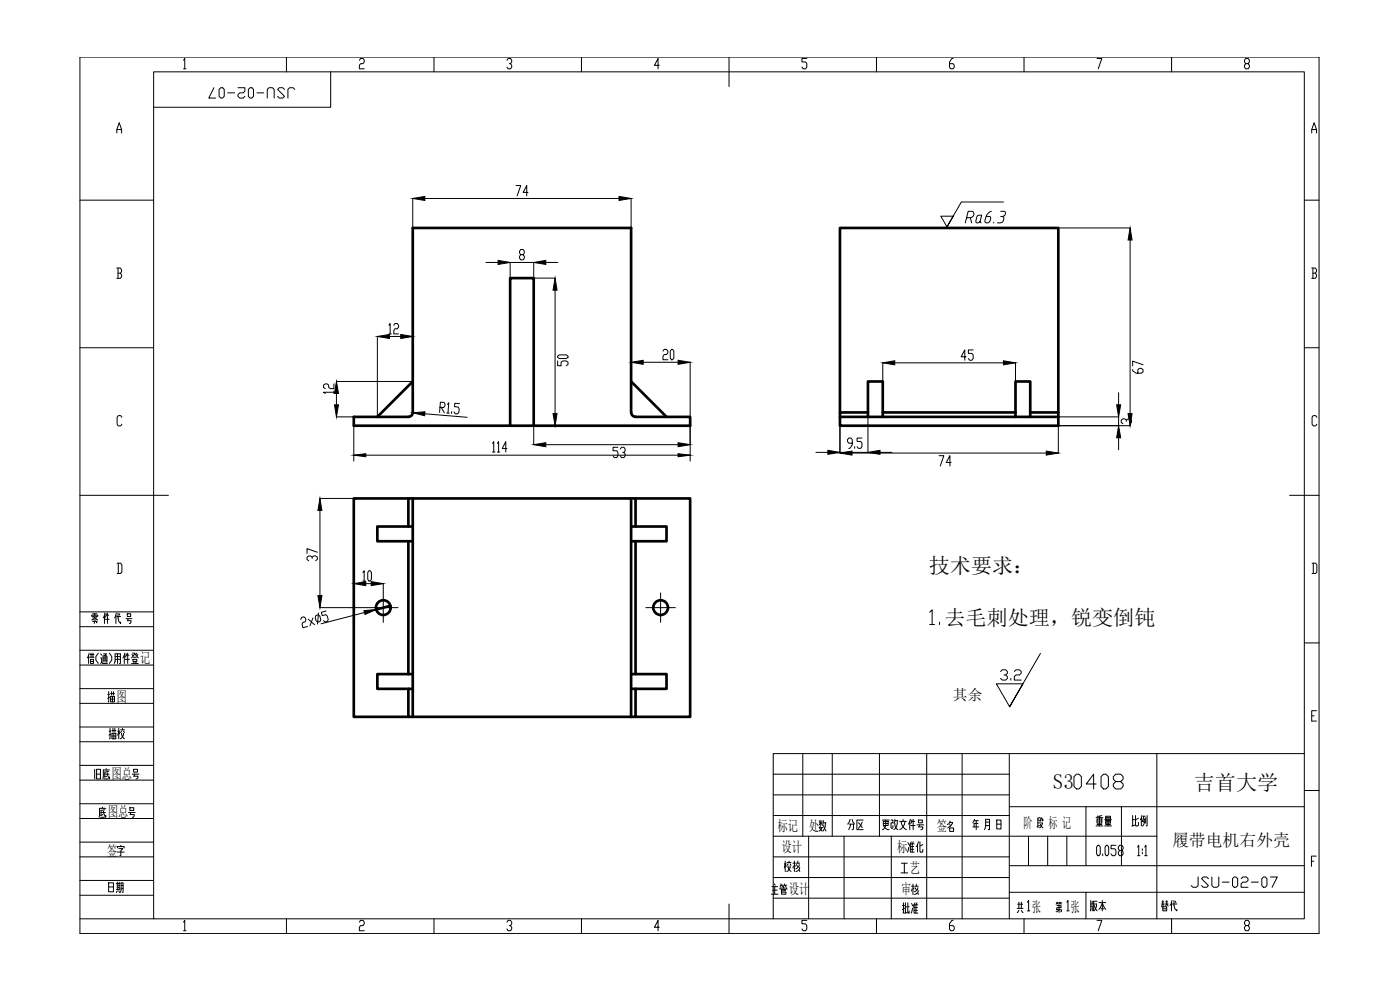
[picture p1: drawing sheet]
<svg xmlns="http://www.w3.org/2000/svg" width="420mm" height="297mm" viewBox="0 0 420 297" stroke-linecap="round" stroke-linejoin="round" font-family="sans-serif">
<!-- layer: 5 -->
<g fill="none" stroke="#000" stroke-width=".3">
<path d="M86 17.1v4.5M130.2 17.1v4.5M174.5 17.1v4.5M218.8 17.1v8.9M263 17.1v4.5M307.3 17.1v4.5M351.6 17.1v4.5M99.2 21.6v10.6h-53.1M24 60.1h22.1M391.4 60.1h4.5M24 104.3h22.1M391.4 104.3h4.5"/>
<path d="M24 148.6h26.6M387 148.6h8.9M391.4 192.9h4.5M391.4 226.1h-159.3v49.6M391.4 237.2h4.5M24 275.7h367.4v-254.1h-345.3v254.1M86 275.7v4.4M130.2 275.7v4.4M174.5 275.7v4.4M218.8 271.3v8.8M263 275.7v4.4M307.3 275.7v4.4"/>
<path d="M351.6 275.7v4.4"/>
</g>
<!-- layer: 9 -->
<path d="M24 17.1h371.9v263h-371.9z" fill="none" stroke="#000" stroke-width=".3"/>
<!-- layer: 10 -->
<g fill="none" stroke="#000" stroke-width=".3">
<path d="M55.1 18.1l.3-.5v3M107.9 18.1l.3-.5h.8l.3 .5v.5l-.3 .5h-.8l-.3 .5v1h1.4M152.1 18.1l.4-.5h.7l.4 .5v.5l-.4 .5h-.3M153.2 19.1l.4 .5v.5l-.4 .5h-.7l-.4-.5M197.9 19.6h-1.5l1.1-2v3M242.1 17.6h-1.4v1h1.1l.3 .5v1l-.3 .5h-.8l-.3-.5M286 17.6h-.3l-.7 1v1.5l.3 .5h.7l.4-.5v-.5l-.4-.5h-1M329.2 17.6h1.5l-1.1 3M373.9 19.1l-.4-.5v-.5l.4-.5h.7l.4 .5v.5l-.4 .5h-.7l-.4 .5v.5l.4 .5h.7l.4-.5v-.5l-.4-.5M35.1 39.9v-1l.7-2.1 .7 2.1v1M35.1 38.9h1.4M55.1 20.6h.7"/>
<path d="M393.7 39.9v-1l.7-2.1 .7 2.1v1M393.7 38.9h1.4M123.9 59.5v8.9M127.5 59.5h58.3M154.8 55.7h1.5l-1.1 3.1M158.5 57.7h-1.5l1.1-2v3.1M189.4 59.5v8.9M145.9 78.7h3.6M156.3 76.4l-.4-.5v-.5l.4-.5h.7l.4 .5v.5l-.4 .5h-.7l-.4 .5v.6l.4 .5h.7l.4-.5v-.6l-.4-.5M163.8 78.7h3.6M317.7 68.4h21.5M339.2 72v52.1"/>
<path d="M35.1 80.4h1l.4 .5v.6l-.4 .5M35.4 82h.7l.4 .5v.5l-.4 .5h-1M35.4 80.4v3.1M116.7 97.6l.4-.5v3.1M118.2 97.6l.3-.5h.8l.3 .5v.5l-.3 .5h-.8l-.3 .6v1h1.4M153.1 83.4v-4.7h7.1v4.7M160.2 83.4h6.4M166.6 87.1v37M393.7 80.4h1l.4 .5v.6l-.4 .5M394 82h.7l.4 .5v.5l-.4 .5h-1M394 80.4v3.1M100.2 117.7h-3.1l.5 .4"/>
<path d="M100.2 115.2v1.4h-1l-.6-.3v-.8l-.5-.3h-.5l-.5 .3v.8l.5 .3M100.2 117.3v.8M101 114.5h22.8M101 118.1v3.4M113.2 101v24M116.7 100.2h.7M116.9 101h3.4M123.9 101v13.4M167.4 108.3v1.4h1v-1l.5-.4h1l.6 .4v.7l-.6 .3M167.4 106.8l.5-.3h2l.6 .3v.4l-.6 .4h-2l-.5-.4zM189.4 108.7v15M193 108.7h10.5"/>
<path d="M199 105.4l.3-.6h.8l.3 .6v.5l-.3 .5h-.8l-.3 .5v1h1.4M201.5 104.8h.4l.3 .6v2l-.3 .5h-.4l-.3-.5v-2zM207.1 108.7v29.7M264.9 108.9v5.5M268.5 108.9h32.6M289.9 107h-1.5l1.1-2v3.1M292.1 105h-1.5v1h1.1l.4 .5v1.1l-.4 .5h-.7l-.4-.5M304.8 108.9v5.5M335.7 117.8v3.7M339.9 110.9v.3l1.1 .8h1.5l.5-.4v-.7l-.5-.4h-.5l-.5 .4v1.1M343 109.4l-3.1-1v1.4M36.6 125.2l-.4-.5h-.7l-.4 .5v2.1l.4 .5h.7l.4-.5"/>
<path d="M101 125.1h12.2M106.2 127.7v10.7M106.2 136.6h100.9M127.5 124.1l12.7 1.1M132 122.2l1.1 .1 .4-.5 .1-.5-.3-.6h-1.1l-.3 3M132.4 122.2l1 1.7M134.1 123.9l.7 .1M134.3 121.3l.4-.5-.3 3.1M135.6 123.5l-.1 .5M137.9 121.1l-1.4-.1-.1 1 1.1 .1 .3 .6-.1 1-.4 .5-.7-.1-.3-.5M147.8 133l.4-.5v3.1M147.8 135.6h.7"/>
<path d="M149.3 133l.3-.5v3.1M149.3 135.6h.7M152.2 134.6h-1.5l1.1-2.1v3.1M160.2 127.8v5.6M160.2 127.7h6.4M163.8 133.4h39.7M185.4 134.2h-1.4v1h1.1l.3 .5v1.1l-.3 .5h-.7l-.4-.5M186.2 134.7l.3-.5h.7l.4 .5v.5l-.4 .5h-.3M187.2 135.7l.4 .6v.5l-.4 .5h-.7l-.3-.5M244.9 135.7h3.6M252.1 127.8v8.1M255.7 135.9h58.3"/>
<path d="M255.8 133h-1.1l-.4-.6v-.5l.4-.5h.7l.4 .5v1.6l-.7 1h-.4M256.5 134v.5M258.7 131.4h-1.5v1h1.1l.4 .6v1l-.4 .5h-.7l-.4-.5M260.5 125.1v10.6h-8.4M264.1 135.7h3.6M281.8 136.7h1.5l-1.1 3.1M285.4 138.8h-1.4l1.1-2.1v3.1M317.6 127.8v8.1M317.7 127.7h21.5M317.7 125.1h18v2.6M335.7 131.3v3.6M338 126.4v-.4l-.5-.3h-.5l-.5 .3v.8l.5 .3"/>
<path d="M338 126l.6-.3h.5l.5 .3v.8l-.5 .3M395.2 125.2l-.3-.5h-.8l-.3 .5v2.1l.3 .5h.8l.3-.5M96 149.5h10.1M96 153.2v25.5M106.2 149.6v25.5M35.1 169h1.1l.4 .5v2.1l-.4 .5h-1.1M35.5 169v3.1M93.7 167.5v-.3l-.5-.4h-.5l-.6 .4v.7l.6 .3M93.7 167.2l.5-.4h.5l.5 .4v.7l-.5 .3M95.2 165.7l-3.1-1.1v1.5M108.9 171.8l.4-.6v3.1M108.9 174.3h.8"/>
<path d="M109.8 175.1h1.6M110.7 171.2h.4l.4 .6v2l-.4 .5h-.4l-.3-.5v-2zM115 175.1v7.2h-19M198.3 177.9v4.4h-4.5M393.8 169h1.1l.3 .5v2.1l-.3 .5h-1.1M394.1 169v3.1M24 199.5h22.1M24 195.1h22.1M24 188h22.1M24 183.6h22.1M26.6 196.6v2.5M26.7 196l-.5 1.4"/>
<path d="M26.9 197.2h1.3M27 196.4h1.2M27.2 197.8h.9v1.3h-.9zM27.2 198.4h.9M27.3 196v1.2M27.5 186l.6-.2 .3-.6 .4 .6 .5 .2M27.5 185v-.4h1.8v.4M27.8 186.4h1.3l-.2 .4M27.8 185.4h.3M27.8 185h.4M27.8 184.2h1.3M27.9 196v1.2"/>
<path d="M28.2 186h.5M28.3 186.4v.7M28.4 184.2v1M28.7 185h.4M28.8 185.4h.3M29.5 196l-.7 1v1l.7 1.1M30.2 197.4h.3v1.3l-.3 .4M30.2 196.2l.3 .4M30.5 198.7l.3 .4h1.4M30.9 198.7v-1.9h1.2l-.2 1.9M30.9 197.4h1.2M30.9 198h1.2"/>
<path d="M31.1 196.2h.8l-.4 .6v1.9M31.4 184.6v2.5M31.4 196.6l.1 .2M31.5 183.9l-.5 1.5M31.6 185.8h1.2M31.9 184.6l-.3 .6M31.9 184.2v.4h.7M32.2 183.9v3.2M32.8 196l.7 1v1l-.7 1.1M34.3 199.1l.3-.7v-2.2h1.5v2.9h-.2M34.6 197.8h1.5M34.6 197h1.5"/>
<path d="M34.8 184.6v2.5M34.9 183.9l-.5 1.5M35 185h1.2M35.3 196.2v2.9M35.4 183.9l.3 2.5 .5 .7v-.5M35.8 184.2l.1 .4M37.3 196.6v2.5M37.5 196l-.6 1.4M37.6 197.8h1.3M37.8 185.6h1.8M37.9 196.6l-.3 .6M37.9 196.2v.4h.8"/>
<path d="M38.2 184.2h1v.8h-1zM38.2 186.2h1.1l-.2 .9h-.3M38.3 196v3.1M38.4 185.6l-.1 .6M39.5 199.1h2M39.6 196.4l.3 .4M39.8 196h.7v.2l-1 1.2M39.9 197.8h1.2v.6h-1.2zM40.1 197.2h.8M40.2 198.4v.7M40.5 196.2l1 1.2M40.8 198.4v.7"/>
<path d="M41.1 196l-.3 .4M41.3 196.4l-.2 .4M90.3 185.9l.2-.6 .7-.2 .5 .4 .1 .5-.2 .6-.7 .1-.2 .6 .2 1 1.4-.3M92.5 185.8l1.9 1.6M93.9 185.4l-.9 2.4M94.8 184.7l.7-.2 .5 .4 .3 1-.3 .6-.7 .2-.4-.4-.3-1zM95.6 183.9l-.3 3.3M97.8 183.3l-1.4 .4 .3 1 1.1-.3 .4 .4 .3 1.1-.2 .5-.7 .2-.5-.4M109.4 183.8l-13 3.4M119.5 182.3h-4.5v4.4M202.7 182.3h-4.4v4.4M24 211h22.1"/>
<path d="M24 206.6h22.1M24 218.1h22.1M393.7 214.8h.7M395.1 213.2h-1.4v3.2h1.4M24 222.6h22.1M24 234.1h22.1M24 229.6h22.1M232.1 232.3h70.8M232.1 238.5h70.8M240.9 226.1v24.8M249.8 226.1v24.8M263.9 226.1v24.8"/>
<path d="M278.1 226.1v49.6M288.7 226.1v49.6M302.9 226.1v49.6M347.2 226.1v49.6M24 245.6h22.1M24 241.2h22.1M24 257.1h22.1M24 252.7h22.1M35.2 254.4v-.4h2.1v.4M35.2 255.7h2.1M35.7 254.6h1.1l-.5 .7v1.4h-.3M36.3 253.6v.4"/>
<path d="M232.1 257.1h70.8M232.1 244.7h70.8M232.1 250.9h115.1M242.7 250.9v24.8M245.9 246.9h.8M245.9 248.3h1M245.9 246.2l.1 .3M246.2 247.9l-.2 .6 .7 .9M246.3 246.2v1.5M246.6 247.3l-.3-.4-.4 .6M246.6 248.3l-.1 .6-.6 .5M246.7 246.2l-.1 .3"/>
<path d="M247.2 247.7l.7 1.7M247.2 246.9h.7M247.2 246.2l-.3 1.5M247.7 246.9l-.1 1.4-.6 1.1M253.3 250.9v24.8M267.5 250.9v24.8M285 246.8h.9v.2l-.6 .8-.9 .6M285 248.4h1.2v1.1h-1.2zM285 247.4l.3 .4M285.2 246.3l-.5 .9-.4 .2M292 248.1h1.8M292.3 246.2h1.3"/>
<path d="M292.5 245.8l-.5 1.1M293 246.2v2.7M293.5 247.1h-1.2v1M295.4 248.9l.4-1v-2.1h1.2v3.1h-.4M295.8 246.7h1.2M295.8 247.7h1.2M299.1 246h1.3v2.7h-1.3zM299.1 247.3h1.3M302.9 242h88.5M302.9 259.7h88.5M311.5 246.1h.5M311.5 246.9h.5"/>
<path d="M312 247.7l-.8 .2M312.1 245.3l-.6 .2v2.9M312.2 246.9h.7v.2l-.4 .8-.5 .5M312.2 247.3l.8 1.1M313 245.9v.4h-.3v-.8h-.3l-.3 1M325.9 242v17.7M329.5 253.6h.3l.4 .6v2l-.4 .5h-.3l-.4-.5v-2zM330.9 256.2v.5M332 253.6h.4l.3 .6v2l-.3 .5h-.4l-.4-.5v-2zM334.9 253.6h-1.5v1.1h1.1l.4 .5v1l-.4 .5h-.7l-.4-.5M336 255.2l-.4-.5v-.5l.4-.6h.7l.4 .6v.5l-.4 .5h-.7l-.4 .5v.5l.4 .5h.7l.4-.5v-.5l-.4-.5M336.6 242v17.7"/>
<path d="M341.4 254.2l.3-.6v3.1M341.4 256.7h.7M342.8 254.7v.5M342.8 255.7v.5M343.5 254.2l.4-.6v3.1M343.5 256.7h.8M393.6 258.4h.7M395 256.9h-1.4v3.1M24 264.2h22.1M24 268.6h22.1M55.1 276.7l.3-.6v3.2M55.1 279.3h.7"/>
<path d="M107.9 276.7l.3-.6h.8l.3 .6v.5l-.3 .5h-.8l-.3 .5v1.1h1.4M152.1 276.7l.4-.6h.7l.4 .6v.5l-.4 .5h-.3M153.2 277.7l.4 .5v.5l-.4 .6h-.7l-.4-.6M197.9 278.2h-1.5l1.1-2.1v3.2M231.5 268.3h2M231.6 266h1.8M231.8 267.1h1.4M232.1 263.3h70.8M232.1 269.5h70.8M232.4 265.2l.2 .4M232.5 266v2.3M234.1 266.9v-.4h2v.4"/>
<path d="M234.4 265.2l-.3 .8M234.4 265.6h.6M234.5 267.3h1.2v-.4h-1.2v1.4h1.3v-.6h-1.3M234.7 265.6l.1 .4M235.1 266.2v.3M235.4 265.2l-.3 .8M235.4 265.6h.7M235.7 265.6l.1 .4M242.1 276.1h-1.4v1.1h1.1l.3 .5v1l-.3 .6h-.8l-.3-.6M273.6 265.9h.7M273.7 266.7l-.1 .7M274 265.3v3.1"/>
<path d="M274.1 266.5l.2 .2M274.6 266.3l.4 .6M274.6 265.9h1M275 265.3v.6M275.4 266.3a1.21 1.21 0 0 1-1 1.3M275.6 267.2a1.14 1.14 0 0 1-1.2 1.2M286 276.1h-.3l-.7 1.1v1.5l.3 .6h.7l.4-.6v-.5l-.4-.5h-1M302.9 267.7h88.5M329.2 276.1h1.5l-1.1 3.2M373.9 277.7l-.4-.5v-.5l.4-.6h.7l.4 .6v.5l-.4 .5h-.7l-.4 .5v.5l.4 .6h.7l.4-.6v-.5l-.4-.5"/>
</g>
<!-- layer: SLD-0 -->
<path d="M308.7 250.9v8.8M314.4 250.9v8.8M320.2 250.9v8.8" fill="none" stroke="#000" stroke-width=".3"/>
<!-- layer: 0 -->
<g fill="none" stroke="#000" stroke-width=".8">
<path d="M123.9 114.5l-10.7 10.6M189.4 114.5l10.6 10.6M153.1 127.7v-44.3h7.1v44.3M189.4 123.7a1.36 1.36 0 0 0 1.3 1.4h16.4v2.6h-100.9v-2.6h16.4a1.32 1.32 0 0 0 1.3-1.4v-55.3h65.5v55.3M252.1 125.1h65.5v2.6h-65.5zM252.1 123.7v-55.3h65.5v55.3M260.5 125.1v-10.6h4.4v10.6M260.5 123.7h-8.4v1.4M264.9 123.7h39.9M304.8 125.1v-10.6h4.4v10.6M309.2 123.7h8.4v1.4M122.6 149.5h-16.4v65.6h16.4"/>
<path d="M123.9 149.5h65.5v65.6h-65.5zM123.9 158h-10.7v4.4h10.7M123.9 149.5h-1.3v8.5M189.4 158h10.6v4.4h-10.6M189.4 149.5h1.3v8.5M190.7 149.5h16.4v65.6h-16.4M122.6 162.4v39.9M190.7 162.4v39.9M122.6 206.7v8.4h1.3M123.9 202.3h-10.7v4.4h10.7M189.4 202.3h10.6v4.4h-10.6M190.7 206.7v8.4h-1.3"/>
<circle cx="115" cy="182.3" r="2.21"/>
<circle cx="198.3" cy="182.3" r="2.21"/>
</g>
<!-- layer: 10 -->
<g fill="#000" stroke="#000" stroke-width=".3">
<path d="M123.9 59.5l3.6-.6v1.2zM185.8 58.9l3.6 .6-3.6 .6zM149.5 78.1l3.6 .6-3.6 .6zM160.2 78.7l3.6-.6v1.2zM339.2 68.4l.6 3.6h-1.3zM166.6 83.4l.6 3.7h-1.2zM101 114.5l.6 3.6h-1.2zM113.2 101l3.7-.6v1.2zM120.3 100.4l3.6 .6-3.6 .6zM189.4 108.7l3.6-.6v1.2zM203.5 108.1l3.6 .6-3.6 .6zM264.9 108.9l3.6-.6v1.2z"/>
<path d="M301.1 108.3l3.7 .6-3.7 .6zM100.4 121.5h1.2l-.6 3.6zM106.2 136.6l3.6-.5v.9zM123.9 123.9l3.6-.3-.1 1.1zM160.2 133.4l3.6-.6v1.2zM166 124.1h1.2l-.6 3.6zM203.5 132.8l3.6 .6-3.6 .6zM203.5 136.1l3.6 .5-3.6 .4zM248.5 135.1l3.6 .6-3.6 .6zM252.1 135.9l3.6-.6v1.3zM260.5 135.7l3.6-.6v1.2zM314 135.3l3.6 .6-3.6 .7z"/>
<path d="M335.1 121.5h1.2l-.6 3.6zM335.7 127.7l.6 3.6h-1.2zM338.5 124.1h1.3l-.6 3.6zM96 149.5l.6 3.7h-1.2zM95.4 178.7h1.2l-.6 3.6zM106.2 175.1l3.6-.6v1.2zM111.4 174.5l3.6 .6-3.6 .6zM109.2 183.2l3.7-.3-3.4 1.5z"/>
</g>
<path d="M117.2 181.8l-4.3 1.1" fill="none" stroke="#000" stroke-width=".8"/>
<!-- layer: 0 -->
<path d="M279 183.7l.7-.7v4.4M279 187.4h1.5M282 186.7v.7" fill="none" stroke="#000" stroke-width=".3"/>
<path d="M301.1 60.6h-12.6l-4.3 7.5 1.9-3.2h-3.8l1.9 3.2M312.3 196l-9.3 16.1 4-6.9h-8l4 6.9" fill="none" stroke="#000" stroke-width=".3"/>
<text font-size="7.9" x="321" y="237.8">0408</text>
<text font-size="7.1" x="288.6" y="68.1">Ra6.3</text>
<g font-size="6.6">
<text x="61.4" y="30.7">JSU-02-07</text>
<text x="299.2" y="205.3">3.2</text>
<text x="31.4" y="223">描校</text>
<text x="27.2" y="234.9">旧底图总号号</text>
<text x="28.6" y="246.6">底图总号号</text>
<text x="253.3" y="250.1">分区</text>
<text x="263.5" y="250.1">更改文件号</text>
<text x="327.7" y="249.1">重量</text>
<text x="338.3" y="249.1">比例</text>
<text x="270.9" y="256.8">准化</text>
<text x="234.2" y="262.8">校核</text>
<text x="31.4" y="269.2">日期</text>
<text x="356.3" y="267.4">JSU-02-07</text>
<text x="269.5" y="275.2">批准</text>
<text x="326" y="274.5">版本</text>
<text x="347.5" y="274.5">替代</text>
</g>
<g font-size="6.3">
<text x="278.8" y="171.8">技术要求：</text>
<text x="283.4" y="187.4">去毛刺处理，锐变倒钝</text>
<text x="316" y="236.7">S3</text>
<text x="358.3" y="237.1">吉首大学</text>
</g>
<g font-size="5.3">
<text x="35.3" y="211.7" transform="rotate(-90 35.3 211.7)">描图</text>
<text x="273.4" y="263.2" transform="rotate(-90 273.4 263.2)">工艺</text>
</g>
<text font-size="5.1" x="351.7" y="254">履带电机右外壳</text>
<g font-size="4.9">
<text x="308" y="275.2" transform="rotate(-90 308 275.2)">共 张</text>
<text x="319.6" y="275.2" transform="rotate(-90 319.6 275.2)">第 张</text>
</g>
<g font-size="4.4">
<text x="42.1" y="199.1">记</text>
<text x="286" y="210">其余</text>
<text x="34.9" y="210.6">图</text>
<text x="33.5" y="233.7">图总</text>
<text x="32.3" y="245.2">图总</text>
<text x="233.3" y="249.5">标记</text>
<text x="242.8" y="249.4">处</text>
<text x="281.2" y="249.5">签</text>
<text x="307.1" y="248.4">阶</text>
<text x="314.6" y="248.4">标 记</text>
<text x="32.1" y="256.7">签</text>
<text x="234.6" y="255.6">设计</text>
<text x="269.2" y="255.7">标</text>
<text x="273" y="261.9">艺</text>
<text x="236.7" y="268.3">设计</text>
<text x="270.5" y="268.4">审</text>
<text x="309.8" y="273.8">张</text>
<text x="321.4" y="273.8">张</text>
</g>
</svg>
